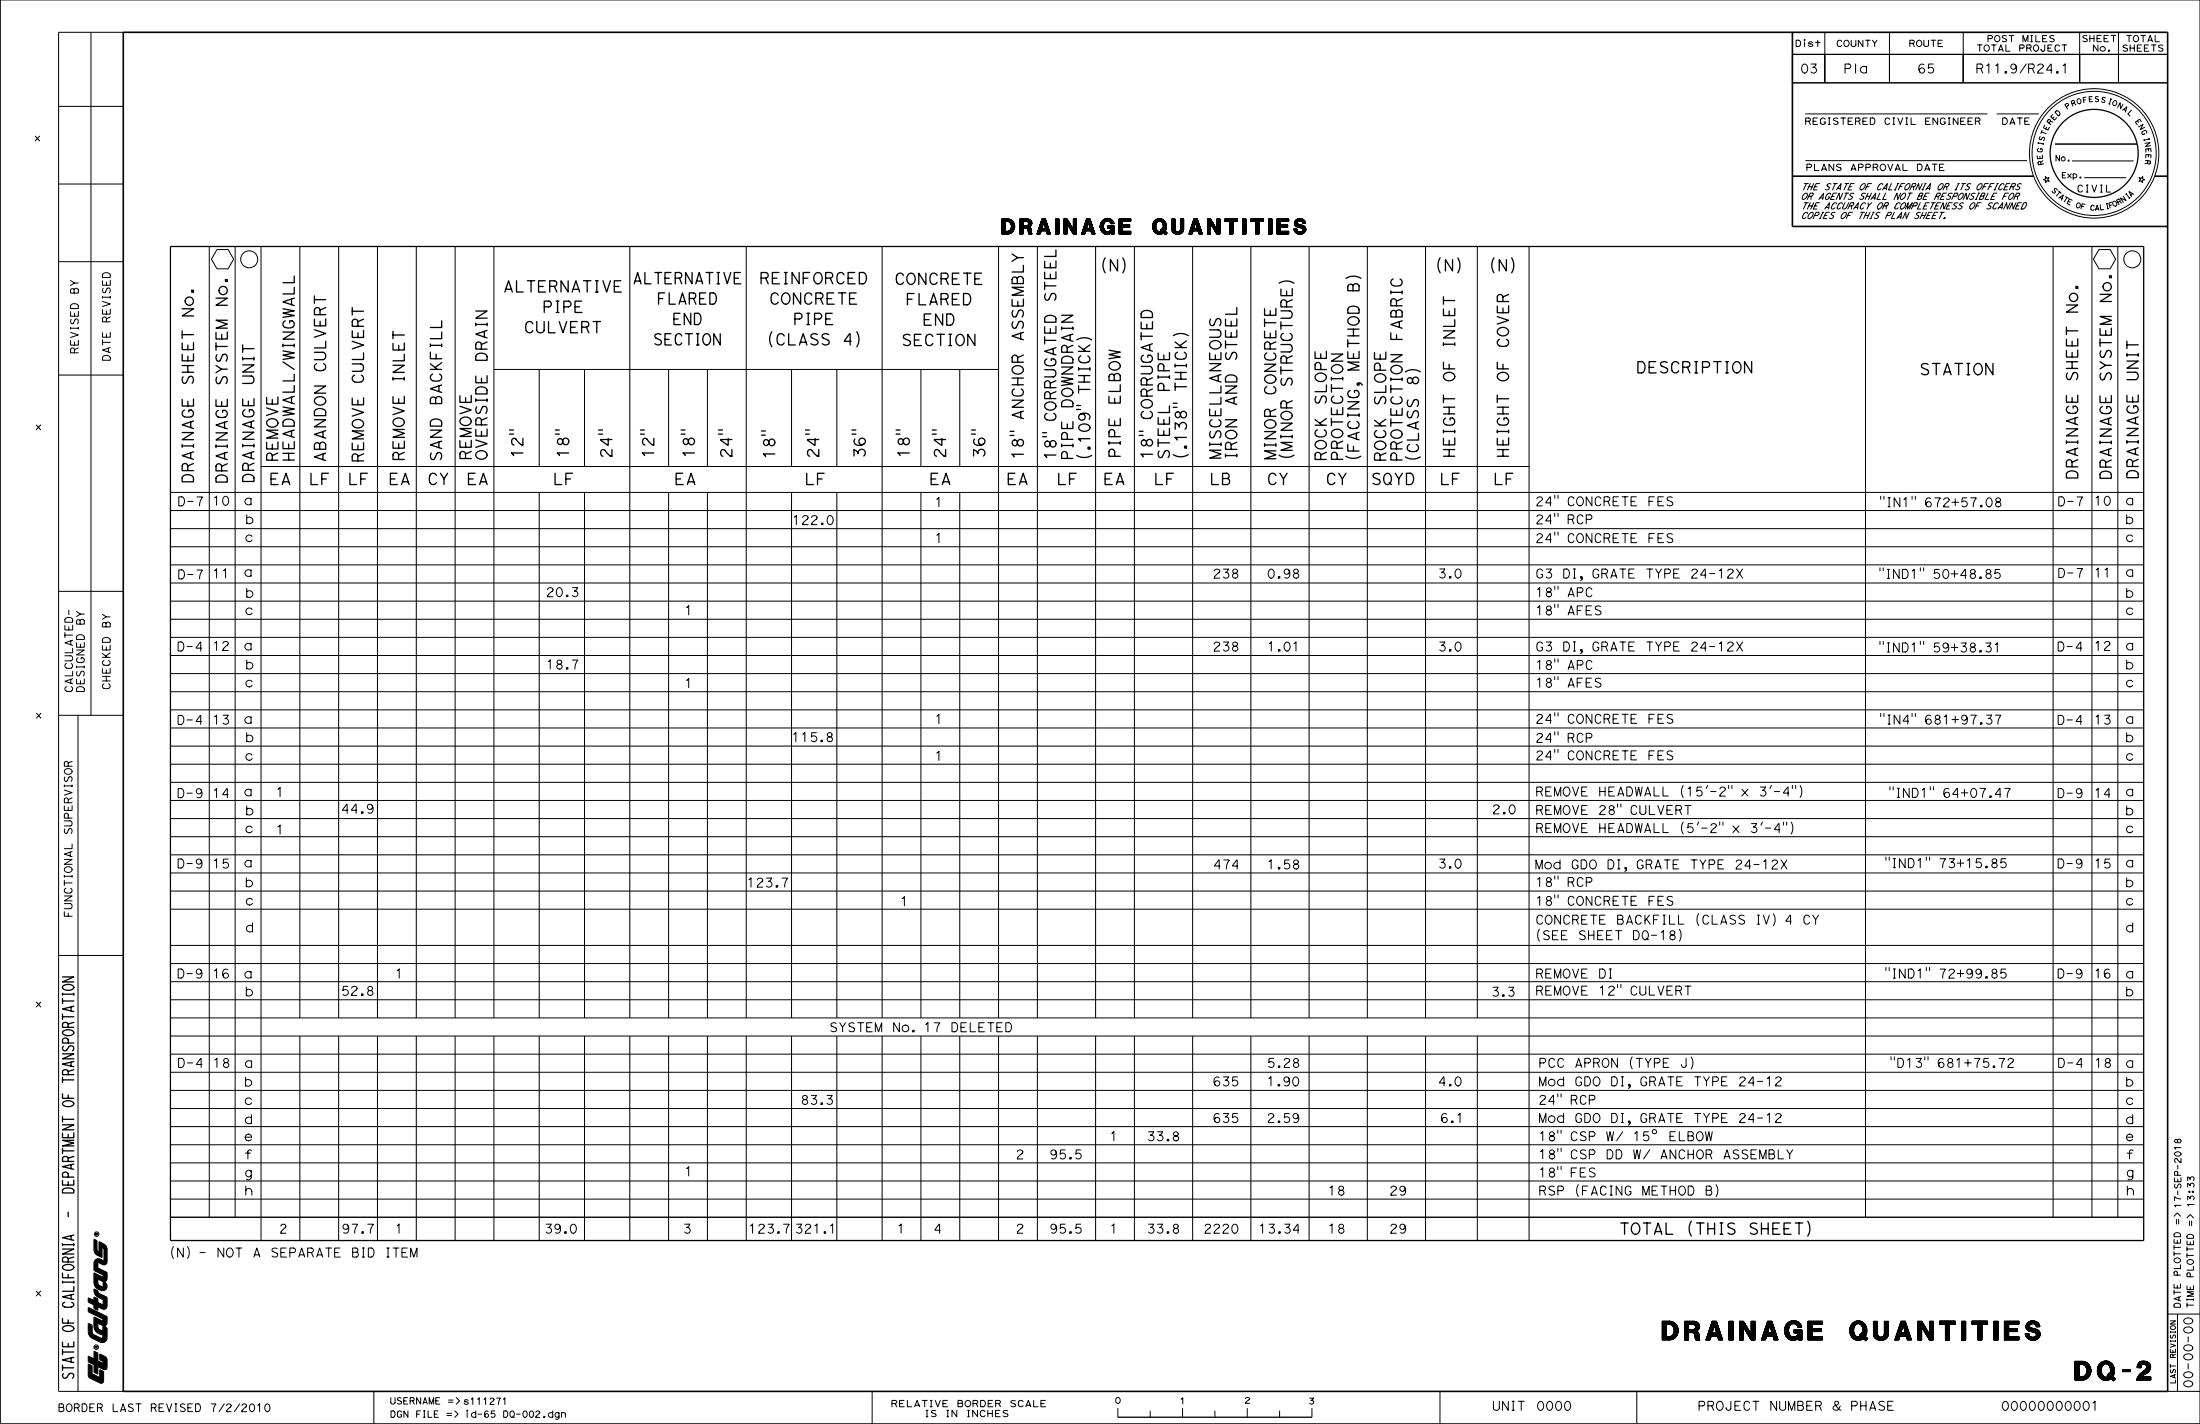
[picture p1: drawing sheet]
<svg xmlns="http://www.w3.org/2000/svg" width="432mm" height="279mm" viewBox="0 0 432 279" stroke-linecap="round" stroke-linejoin="round" font-family="sans-serif">
<g fill="none" stroke="#000" stroke-width=".2">
<path d="M.1 0h431.7v279.3h-431.7zM17.9 6.3v134M24.2 6.3h-12.7v266.7h12.7M354.2 8.2v.9M358.2 6.3v10M370.9 6.3v10M385.3 6.3v10M408.2 6.3v10M415.8 6.3v10M425.4 10.7h-73.6v5.6h73.7M11.5 20.9h12.7M11.5 36.1h12.7"/>
<path d="M354.3 22.4h35.8M354.3 31.5h43.5M391.9 22.4h8.2M401.5 34.6l.2 .4 .5-.2-.3 .4 .3 .4-.4-.1-.3 .3v-.4l-.5-.2 .5-.1zM403.3 28.3h16.1M406.7 31.6h12.1M409.1 34.9h8.2M419.8 34.8l.5 .2 .3-.4-.1 .5 .5 .2-.5 .1v.4l-.2-.3-.5 .1 .3-.4zM11.5 51.3h12.7M41.1 48.4v190.4M42.6 49h2.2l1.1 1.9-1.1 1.8h-2.2l-1.1-1.8zM46.2 48.4v190.4"/>
<path d="M51.2 48.4v195M58.9 48.4v151.3M66.5 48.4v151.3M74.1 48.4v151.3M81.7 48.4v151.3M89.3 48.4v151.3M96.9 48.4v151.3M123.6 48.4v151.3M146.5 48.4v151.3M173.1 48.4v151.3M196 48.4v151.3M203.6 48.4v151.3"/>
<path d="M215 48.4v151.3M222.7 48.4v151.3M234.1 48.4v151.3M245.5 48.4v151.3M256.9 48.4v151.3M268.4 48.4v151.3M279.8 48.4v151.3M290 48.4v151.3M300.1 48.4v195M366.1 48.4v190.4M403 48.4v190.4M410.6 48.4v190.4"/>
<path d="M412 49h2.2l1 1.9-1 1.8h-2.2l-1.1-1.8zM415.7 48.4v190.4M11.5 73.6h12.7M96.9 72.5h99.1M105.8 72.5v19M114.7 72.5v19M131.2 72.5v19M138.8 72.5v19M155.4 72.5v19M164.2 72.5v19M180.8 72.5v19M188.4 72.5v19"/>
<path d="M33.5 96.6h387.2M51.2 91.5h248.9M105.8 96.6v103.1M114.7 96.6v103.1M131.2 96.6v103.1M138.8 96.6v103.1M155.4 96.6v103.1M164.2 96.6v103.1M180.8 96.6v103.1M188.4 96.6v103.1M305.2 97.2v.6M305.8 97.2v.6"/>
<path d="M369.1 97.4v.6M369.8 97.4v.6M375.3 97.4v.6M375.9 97.4v.6M11.5 116h12.7M33.5 103.7h387.2M33.5 107.3h387.2M33.5 110.8h387.2M33.5 114.4h387.2M33.5 117.9h387.2M33.5 100.2h387.2M305.2 100.7v.6"/>
<path d="M305.2 104.4v.6M305.2 115v.6M305.2 118.6v.6M305.8 100.7v.6M305.8 104.4v.6M305.8 115v.6M305.8 118.6v.6M369 111.4v.6M369.6 111.4v.6M376.9 111.4v.6M377.6 111.4v.6M33.5 121.5h387.2"/>
<path d="M33.5 125.1h387.2M33.5 128.6h387.2M33.5 132.2h387.2M33.5 135.7h387.2M33.5 139.3h387.2M305.2 129.3v.6M305.2 132.8v.6M305.2 139.8v.7M305.8 129.3v.6M305.8 132.8v.6M305.8 139.8v.7M369 125.8v.7"/>
<path d="M369.1 140v.6M369.6 125.8v.7M369.8 140v.6M375.3 140v.6M375.9 140v.6M376.9 125.8v.7M377.6 125.8v.7M11.5 140.3h12.7M15.3 140.3v132.7M33.5 142.8h387.2M33.5 146.4h387.2M33.5 149.9h387.2"/>
<path d="M33.5 153.5h387.2M33.5 157.1h387.2M305.2 143.6v.6M305.2 147v.6M305.8 143.6v.6M305.8 147v.6M317.5 157.7v.6M318.1 157.7v.6M330.4 154.1a2.22 2.22 0 0 0 0 2.4M335.2 154.1l-.3 .6M339.3 154.1v.6M339.9 154.1v.6"/>
<path d="M347.7 154.1l-.3 .6M351.8 154.1v.6M352.4 154.1v.6M353.3 154.1a2.22 2.22 0 0 1 0 2.4M370.9 154.4v.6M371.6 154.4v.6M378.9 154.4v.6M379.5 154.4v.6M33.5 160.6h387.2M33.5 164.2h387.2M33.5 167.7h387.2M33.5 171.3h387.2"/>
<path d="M33.5 174.8h387.2M33.5 178.4h387.2M305.2 171.9v.6M305.2 175.6v.6M305.8 171.9v.6M305.8 175.6v.6M330.4 161.3a2.22 2.22 0 0 0 0 2.3M333.4 179.3a2.22 2.22 0 0 0 0 2.3M333.4 161.3l-.3 .6M337.5 161.3v.6M338.2 161.3v.6M345.9 161.3l-.3 .6"/>
<path d="M348.1 179.3a2.22 2.22 0 0 1 0 2.3M350 161.3v.6M350.7 161.3v.6M351.6 161.3a2.22 2.22 0 0 1 0 2.3M370.2 168.2v.6M370.8 168.2v.6M378.1 168.2v.6M378.7 168.2v.6M11.5 187.5h12.7M33.5 185.5h387.2M33.5 189.1h387.2M33.5 192.6h387.2"/>
<path d="M33.5 196.2h387.2M33.5 199.7h387.2M302.1 182.3a2.22 2.22 0 0 0 0 2.4M317.5 193.2v.6M318.1 193.2v.6M329.6 182.3a2.22 2.22 0 0 1 0 2.4M370.2 189.8v.6M370.8 189.8v.6M378.1 189.8v.6M378.7 189.8v.6M33.5 206.8h387.2M33.5 210.4h387.2"/>
<path d="M33.5 213.9h387.2M33.5 217.5h387.2M33.5 203.3h387.2M58.9 203.3v40.1M66.5 203.3v40.1M74.1 203.3v40.1M81.7 203.3v40.1M89.3 203.3v40.1M96.9 203.3v40.1M105.8 203.3v40.1M114.7 203.3v40.1M123.6 203.3v40.1"/>
<path d="M131.2 203.3v40.1M138.8 203.3v40.1M146.5 203.3v40.1M155.4 203.3v40.1M164.2 203.3v40.1M173.1 203.3v40.1M180.8 203.3v40.1M188.4 203.3v40.1M196 203.3v40.1M203.6 203.3v40.1M215 203.3v40.1M222.7 203.3v40.1"/>
<path d="M234.1 203.3v40.1M245.5 203.3v40.1M256.9 203.3v40.1M268.4 203.3v40.1M279.8 203.3v40.1M290 203.3v40.1M305.8 214.6v.6M306.4 214.6v.6M320.4 207.4a2.22 2.22 0 0 0 0 2.3M331.9 207.4a2.22 2.22 0 0 1 0 2.3M371.2 207.3v.7M371.8 207.3v.7"/>
<path d="M377.8 207.3v.7M378.4 207.3v.7M33.5 221.1h387.2M33.5 224.6h387.2M33.5 228.2h387.2M33.5 231.7h387.2M33.5 238.8h387.2M33.5 235.3h387.2M305.8 221.7v.7M305.8 225.3v.6M305.8 228.9v.6M306.4 221.7v.7"/>
<path d="M306.4 225.3v.6M306.4 228.9v.6M309.8 232.4a2.22 2.22 0 0 0 0 2.4M336.8 232.4a2.22 2.22 0 0 1 0 2.4M426.7 238.6l.6-.6 .7 .6M429.2 238.9l.7-.6 .6 .6M18.4 249.7l.8 1.3M18.4 249.3l1.8 .9M18.4 249.7l1.5 .8 .3-.1v-.2M18.4 249.7v1.9a1.69 1.69 0 0 0 2.2 1.5l.4-.4v-.4M18.4 255.2l-1.1-.6v.9l1.1 .5M18.4 255.2v-.7l.8 .3v.8"/>
<path d="M18.4 256v.7l.8 .4v-.7M18.4 255.2l.8 1.2M19.2 253.3l-.8-.4a1.6 1.6 0 0 0 .9 1.6l.9 .5M19.2 251l.1 .9 .8 .6 .1-.1v-.9M19.2 253.3l.4 .5 1.4 .7M19.2 255.6l.8 .3 .2-.1M19.2 255.6l-.8 .4M19.2 248.8l-.8 .5M19.2 251l1.4 .6 .4 .7M19.2 248.8l1.8 .9M19.4 245.6l-.2-.2-.2-.3v-1.7l-.6-.3v2.1a1.2 1.2 0 0 0 .7 1.1l.9 .4M19.4 243.6v2"/>
<path d="M19.4 245.6l.6 1.1M19.4 243.6l.6 1.2M19.4 243.6a1.78 1.78 0 0 1 1.6 1.5v2.7l-.3 .3-.3 .1-1.1-.5-.1 1.1M20 244.8l.3 .1 .1 .4v1.9l-.2 .1a1.13 1.13 0 0 0-1.6 0l-.2 .6v1.4M20 244.8v1.9M20.2 258.8v.2l-.3 .1-1.5-.7v1.8a1.78 1.78 0 0 0 1.8 1.7v.5l-.4 .2-1.4-.7-.3-.5M20.2 255v.8M20.4 252v.1M20.4 250.1v.2M20.7 252.3v.1M20.9 252.3v.1M21 258.3l-3.7-1.8v.9l2.9 1.4"/>
<path d="M21 258.3l-.8 .5M21 249.7l-.8 .5M21 254.5l-.8 .5M21 258.3v1.4l-.5 .4h-.3M21 254.5v1.8l-.1 .4-.6 .2-1.1-.5M21 249.7v1.4l-.5 .4-.3-.1M34 244.6a2.22 2.22 0 0 0 0 2.3M36.8 244.6a2.22 2.22 0 0 1 0 2.3M425.4 257.8h6.4M427.4 257.8v15.2M17.3 266.1l1.1 .5v-1.5l.8 .4v1.5l1 .5v-.4l-.6-.3v-1.1l1 .5 .4 .4v.2l-.1 1.8-.4 .2-1.3-.7v1.5l-.8-.4v-1.4l-1.1-.6zM18.1 269.5v-1.5l-.8-.4v2.2l.2 .5 2.3 1.1 .3-.1 .2-.4"/>
<path d="M19.6 270.2v-1.5l.7 .4v1.8M20.2 260.1v.8l-.3 .2a.83 .83 0 0 1-.7-.8M20.6 260.3l-1.4-.7v.7M20.6 260.3l.4 .4v1.8a.94 .94 0 0 1-1.3 .8l-1.5-.7a1.5 1.5 0 0 1-.9-1.3v-1.7l.8 .4v1.4M20.6 260.3l.4 .6M20.7 268.3l-.2 .2M73.4 273.1v6.2M91.7 277.2v.9M171.2 273v6.3M219.4 276.3v1.8M225.8 276.8v1.3M232.1 276.3v1.8"/>
<path d="M238.4 276.8v1.3M244.8 276.3v1.8M251.1 276.8v1.3M257.5 276.3v1.8M282.6 273v6.3M321.3 273v6.3M425.4 273h6.4"/>
<circle cx="354.2" cy="7.8" r=".09"/>
<circle cx="411" cy="30.1" r="12.7"/>
<circle cx="411" cy="30.1" r="12.2"/>
<circle cx="48.9" cy="50.9" r="1.67"/>
<circle cx="418.5" cy="50.9" r="1.67"/>
<circle cx="324.7" cy="222" r=".42"/>
<circle cx="19" cy="242.1" r=".44"/>
<circle cx="18.9" cy="264.3" r=".44"/>
<circle cx="91.7" cy="276.8" r=".09"/>
</g>
<g fill="none" stroke="#000" stroke-width=".25">
<path d="M33.5 48.4h387.2v195h-387.2zM216.9 50.6a2.77 2.77 0 0 0 0 2.9M219.3 50.9v2.3l-1.4-2.3v2.3M220.4 50.6a2.77 2.77 0 0 1 0 2.9M251.1 55.6a2.77 2.77 0 0 1 2.9 0M264.2 54.6a2.77 2.77 0 0 1 2.9 0M282.7 50.6a2.77 2.77 0 0 0 0 2.9M285.1 50.9v2.3l-1.4-2.3v2.3M286.1 50.6a2.77 2.77 0 0 1 0 2.9M293.2 50.6a2.77 2.77 0 0 0 0 2.9M295.7 50.9v2.3l-1.4-2.3v2.3M296.7 50.6a2.77 2.77 0 0 1 0 2.9"/>
<path d="M151.5 65.1a2.77 2.77 0 0 0 0 2.9M168.2 65.1a2.77 2.77 0 0 1 0 2.9M211.3 79.6h.8M211.3 66.7a2.85 2.85 0 0 1 3 0M230.3 79.1h.7M230.3 79.9h.7M230.3 65.9a2.77 2.77 0 0 1 2.9 0M275.8 73a2.77 2.77 0 0 1 3 0M100 84.4h.8M100 85.2h.8M109 84.4h.8M109 85.2h.8"/>
<path d="M117.5 84.4h.8M117.5 85.2h.8M125.7 84.4h.8M125.7 85.2h.8M133.7 84.4h.8M133.7 85.2h.8M141 84.4h.8M141 85.2h.8M149.5 84.6h.7M149.5 85.4h.7M158.1 84.4h.8M158.1 85.2h.8"/>
<path d="M167.2 84.4h.8M167.2 85.2h.8M175.9 84.4h.7M175.9 85.2h.7M183 84.4h.7M183 85.2h.7M190.7 84.4h.8M190.7 85.2h.8M198.3 84.6h.7M198.3 85.4h.7M204.6 84.9h.8M204.6 85.7h.8"/>
<path d="M208.4 87.4h2.2M208.4 87.1v.6M209.5 89.9v-.8a.56 .56 0 0 0-.6-.5 .56 .56 0 0 0-.5 .5v.8h2.2M209.5 86.2v-.9a.56 .56 0 0 0-.6-.5 .56 .56 0 0 0-.5 .5v.9h2.2M209.5 83.2v.9M210.6 87.1v.6M210.6 82.7v1.4h-2.2v-1.3M211.3 80.3h.8M211.3 89.4a2.85 2.85 0 0 0 3 0M223.6 84.6h.8M223.6 85.4h.8M230.3 89.2a2.77 2.77 0 0 0 2.9 0"/>
<path d="M251 89.3a2.77 2.77 0 0 0 3 0M253.6 86.8h-2.2l2.2 .8-2.2 .8h2.2M264.2 89.5a2.77 2.77 0 0 0 2.9 0M275.8 89.6a2.77 2.77 0 0 0 3 0M12.3 194.9v.4M12.3 195.9v1M12.3 199v1M12.3 199.5h2.2M12.3 196.4h2.2M12.3 195.1h2.2M12.3 191.7h2.2l-2.2 1h2.2M12.4 193.5l.2-.2a1.4 1.4 0 0 1 1.9 .4 1.37 1.37 0 0 1-2.2 .1z"/>
<path d="M13.9 197.6v.8M14.5 194.9v.4M14.5 197.4l-2.2 .6 2.2 .5M12.3 214.6v.9h2.2M12.3 211.4v1M12.3 219.1v1M12.3 219.6h2.2M12.3 211.9h2.2M12.3 206.8h2.2l-2.2 1h2.2M12.4 216.3l.2-.2a1.4 1.4 0 0 1 1.9 .5 1.37 1.37 0 0 1-2.2 0zM12.4 202.4l.2-.2a1.4 1.4 0 0 1 1.9 .4 1.37 1.37 0 0 1-2.2 .1zM12.4 205.3a.53 .53 0 0 0 .2 .9 .53 .53 0 0 0 .7-.5 .57 .57 0 0 1 .8-.5 .57 .57 0 0 1 .1 1"/>
<path d="M13.4 210.2a.61 .61 0 0 0-.6-.3 .61 .61 0 0 0-.5 .3v.7h2.2M13.4 200.9a.61 .61 0 0 0-.6-.3 .61 .61 0 0 0-.5 .3v.7h2.2M13.4 214.9v.6M13.4 204.6v-.6a.62 .62 0 0 0-.6-.3 .62 .62 0 0 0-.5 .3v.6h2.2M13.9 208.4v.8M14.5 208.3l-2.2 .5 2.2 .5M14.5 209.9l-1.1 .3v.7M14.5 200.6l-1.1 .3v.7M12.3 225.3v1M12.3 225.8h2.2M12.3 220.7h2.2l-2.2 1h2.2M12.3 233.4a1.65 1.65 0 0 1 2.2 .2v.5h-2.2z"/>
<path d="M13.4 227.2a.61 .61 0 0 0-.6-.3 .61 .61 0 0 0-.5 .3v.7h2.2M13.4 237.8v.9M13.4 222.6v.6M13.4 231.9v.6M13.4 231v-.7a.62 .62 0 0 0-.6-.3 .62 .62 0 0 0-.5 .3v.7h2.2M13.9 228.5v.8M14.5 231.5v1h-2.2v-.9M14.5 228.4l-2.2 .5 2.2 .5M14.5 222.3v.9h-2.2v-.9M14.5 226.9l-1.1 .3v.7M14.5 223.7h-2.2l2.2 .6-2.2 .5h2.2M332 239.6a2.77 2.77 0 0 0 0 2.9"/>
<path d="M354.8 239.6a2.77 2.77 0 0 1 0 2.9M12.3 258.7v.9h2.2M12.3 249.8v.9h2.2M12.3 244v.4M12.3 251.4v.4M12.3 251.6h2.2M12.3 244.2h2.2M12.3 245.1h2.2l-2.2 1h2.2M12.4 248.4l.2-.2a1.4 1.4 0 0 1 1.9 .5 1.37 1.37 0 0 1-2.2 0zM12.7 255.5a.5 .5 0 0 0-.4 .7 .5 .5 0 0 0 .7 .3 1.13 1.13 0 0 0 1.5-.5l-.2-.3-.2-.2M13.4 247a.61 .61 0 0 0-.6-.4 .61 .61 0 0 0-.5 .4v.6h2.2M13.4 250.1v.6"/>
<path d="M13.4 259v.6M13.9 242.5v.7M13.9 254.1v.7M14.5 252.4v1h-2.2M14.5 244v.4M14.5 251.4v.4M14.5 253.9l-2.2 .6 2.2 .5M14.5 242.3l-2.2 .5 2.2 .6M14.5 246.6l-1.1 .4v.6M12.3 264.8v1M12.3 267.9v1M12.3 268.4h2.2"/>
<path d="M12.3 265.3h2.2M12.4 260.4l.2-.2a1.4 1.4 0 0 1 1.9 .5 1.37 1.37 0 0 1-2.2 0zM12.4 269.5a.53 .53 0 0 0 .2 .9 .53 .53 0 0 0 .7-.5 .57 .57 0 0 1 .8-.5 .57 .57 0 0 1 .1 1M13.4 263.6v.6M13.9 266.4v.8M14.5 266.3l-2.2 .5 2.2 .5M14.5 263.3v.9h-2.2v-.9M17.4 266.3v.8M17.4 267.8v2M18 268.1v1.6M18.6 265.3v3.9M19.1 265.6v3.8"/>
<path d="M19.7 265.9v.8M19.7 268.9v1.6M20.8 266.8l-.1 1.5M219.4 278.1h38.1"/>
<circle cx="411" cy="30.1" r="8.6"/>
</g>
<g fill="none" stroke="#000" stroke-width=".32">
<path d="M24.2 6.3h401.2v266.7h-401.2zM351.8 6.3v38.1h73.6M351.8 34.6h47.3M422.9 34.6h2.5M17.4 256.9l3.3 1.6v1l-.1 .3h-.3l-1.4-.7M17.4 257.1l3.1 1.5v.9l-.1 .2-1.5-.8M17.4 255l3.3 1.6M17.4 255.2l3.2 1.5M17.6 259.9v1.4a1.21 1.21 0 0 0 .7 1l1.5 .8 .6-.1 .3-.5v-1.6l-.2-.3-.2-.1M17.8 260v1.3a1.03 1.03 0 0 0 .6 .9l1.5 .7h.4l.2-.4v-1.6l-.2-.2M18.6 253.1l.5 .2 .4 .6 1.4 .7v1.7l-.1 .3-.3 .2-1.4-.6v.7l-.5-.2v-.7l-1.2-.6v-.6l1.2 .6v-.7l.5 .2v.7l1 .5 .3-.3v-.9a2.04 2.04 0 0 1-1.8-1.7zM18.7 243.4v1.8a.96 .96 0 0 0 .5 .9l.7 .3"/>
<path d="M18.7 258.7v1.5a1.38 1.38 0 0 0 1.6 1.3M18.7 253.2a1.2 1.2 0 0 0 .7 1.1l1.1 .5v1.7M18.7 254.8v1.9M18.7 251.6a1.42 1.42 0 0 0 1.7 1.3l.3-.5M18.8 243.5v2a1.36 1.36 0 0 0 1.1 .8M18.9 245.2l.2 .5 .8 .5M18.9 258.8v1.4a1.16 1.16 0 0 0 1.4 1.1M18.9 253.3l.4 .7 1.4 .7v1.9M18.9 254.8v2M18.9 251.6a1.16 1.16 0 0 0 1.6 1v-.3M19.4 247.6l1 .5 .4-.2 .1-2.8a1.42 1.42 0 0 0-1.3-1.3v2a.79 .79 0 0 1-.7-.7v-1.6l-.3-.2v1.9a1.41 1.41 0 0 0 1.3 1.3v-1.9a.79 .79 0 0 1 .7 .7v1.9l-.2 .2h-.2a1.1 1.1 0 0 0-1.3-.2l-.3 .4v1.6l1.8 .9M19.4 247.6h-.1l-.2 .2v1.1l1.8 .9v1.1l-.1 .3-.4 .1-1.3-.5v.9a.99 .99 0 0 0 1.2 .8l.1-.8 .3 .2 .2 .4"/>
<path d="M19.6 244.3l.9 .5 .2 .5M19.6 244.1l1 .6 .2 .6M19.6 244.1l1 .5M19.6 244l1.1 .5M19.7 244.3v1.8M19.8 244.4v1.7M20.3 247.9l-.8-.4a.41 .41 0 0 0-.6 .4v1.1l1.8 .9v1l-.1 .2h-.3l-1.4-.6v1.2M20.4 244.4l.3 .4 .2 .5M20.4 250.3a.34 .34 0 0 1-.5 .3l-1.3-.7v1.7a1.57 1.57 0 0 0 1.9 1.4l.4-.6M20.4 251.9l.3 .4M20.4 252.1l.1 .2M20.5 258.9l-.2 .4-.5 .1"/>
<path d="M20.5 255.8l-.2 .4h-.4M20.5 250.3l-.2 .4h-.5M20.5 247.6l-.1 .1-1-.4-.4 .1-.2 .3-.1 1.4 1.8 .9v.9l-.1 .1-1.7-.8v1.5M20.7 258.9a.67 .67 0 0 1-1 .6M20.7 245.1v2.5M20.7 255.8l-.3 .5-.6 .1M20.7 250.3a.67 .67 0 0 1-1 .6M20.7 247.6l-.1 .2-.3 .1M20.7 247.2l-.2 .4h-.4M20.8 245.1v2.5M17.4 266.8l3.2 1.6M17.4 269.8l.3 .5"/>
<path d="M17.4 266.4l3 1.5v-1l-.7-.3M17.4 267.8l.6 .3M17.4 267.1l1.2 .6M17.4 266.3l1.2 .5M17.4 267l3.1 1.5 .2-.2M17.6 267.9l.1 2.2 2.1 1M17.6 270l2.3 1.1M17.7 267.9v2l2.3 1.1v-1.9M17.7 270.3l2 1a.35 .35 0 0 0 .5-.4M17.8 268v1.8l2 .9v-1.7M18 269.7l1.7 .8M18 269.6l1.7 .8"/>
<path d="M18.6 265.3l.5 .3M18.6 269.2l.5 .2M18.7 265.4v3.8M18.8 265.4v3.9M19 265.5v3.8M19.1 267.1l1.3 .6M19.7 266l.9 .5 .2 .3M19.7 266.3l.9 .4v1.6l-3.2-1.6M19.7 265.9l.8 .4M19.7 266.7l.7 .3M19.7 266.4l.8 .4v1.3l-3.1-1.5M19.7 266.1l1 .5"/>
<path d="M19.7 268.9l.5 .3v1.7M20.1 269.1v1.9M20.1 270.9l-.1 .2h-.3M20.3 260.9a.31 .31 0 0 1-.4 .3 .95 .95 0 0 1-.8-.9v-.9l1.3 .6 .4-.2 .1-1.4-3.5-1.7v.6l2.9 1.4a.39 .39 0 0 1 0 .4 .39 .39 0 0 1-.5 .1l-1.2-.6v1.6a1.58 1.58 0 0 0 1.7 1.5M20.5 262.3l-.3 .5h-.5M20.5 260.4l-.2-.1v2a.41 .41 0 0 1-.6 .4l-1.6-.9-.1-.4v-1.3l-.6-.3a2.46 2.46 0 0 0 .5 2.5l1.8 .9a.81 .81 0 0 0 1.2-.7v-1.6l-.3-.5M20.5 266.3l.4 .5v1.5a.32 .32 0 0 1-.5 .3l-1.3-.7"/>
</g>
<g font-size="3.7">
<text x="326.3" y="262.9">DRAINAGE QUANTITIES</text>
<text x="407.3" y="270.8">DQ-2</text>
</g>
<text font-size="3" x="196.6" y="45.9">DRAINAGE QUANTITIES</text>
<g font-size="2.2">
<text x="44.6" y="58.1" transform="rotate(-90 44.6 58.1)">o.</text>
<text x="98.7" y="57.3">ALTERNATIVE</text>
<text x="124.1" y="55.7">ALTERNATIVE</text>
<text x="128.9" y="59.7">FLARED</text>
<text x="149" y="55.7">REINFORCED</text>
<text x="150.9" y="59.7">CONCRETE</text>
<text x="175.5" y="55.8">CONCRETE</text>
<text x="177.7" y="59.8">FLARED</text>
<text x="200.9" y="56" transform="rotate(-90 200.9 56)">BLY</text>
<text x="207.3" y="59.3" transform="rotate(-90 207.3 59.3)">STEEL</text>
<text x="266.8" y="57.5" transform="rotate(-90 266.8 57.5)">B)</text>
<text x="407.8" y="59.4" transform="rotate(-90 407.8 59.4)">o.</text>
<text x="414.4" y="59.6" transform="rotate(-90 414.4 59.6)">N</text>
<text x="414.4" y="57.4" transform="rotate(-90 414.4 57.4)">o.</text>
<text x="38" y="62.4" transform="rotate(-90 38 62.4)">N</text>
<text x="38" y="60.2" transform="rotate(-90 38 60.2)">o.</text>
<text x="44.6" y="60.3" transform="rotate(-90 44.6 60.3)">N</text>
<text x="102.8" y="65.3">CULVERT</text>
<text x="106.4" y="61.3">PIPE</text>
<text x="131.9" y="63.7">END</text>
<text x="155.6" y="63.7">PIPE</text>
<text x="181" y="63.8">END</text>
<text x="285.5" y="64.5" transform="rotate(-90 285.5 64.5)">LET</text>
<text x="407.8" y="61.6" transform="rotate(-90 407.8 61.6)">N</text>
<text x="49.8" y="71.2" transform="rotate(-90 49.8 71.2)">IT</text>
<text x="79.4" y="71.3" transform="rotate(-90 79.4 71.3)">LET</text>
<text x="95.6" y="71.1" transform="rotate(-90 95.6 71.1)">DRAIN</text>
<text x="128.1" y="67.7">SECTION</text>
<text x="150.5" y="67.7">(CLASS 4)</text>
<text x="176.9" y="67.8">SECTION</text>
<text x="200.9" y="67.1" transform="rotate(-90 200.9 67.1)">ASSEM</text>
<text x="239.6" y="70.9" transform="rotate(-90 239.6 70.9)">EOUS</text>
<text x="242.8" y="70.9" transform="rotate(-90 242.8 70.9)">STEEL</text>
<text x="250.4" y="71.1" transform="rotate(-90 250.4 71.1)">CRETE</text>
<text x="266.8" y="70.7" transform="rotate(-90 266.8 70.7)">ETHOD</text>
<text x="275.2" y="67" transform="rotate(-90 275.2 67)">FABRIC</text>
<text x="285.5" y="68.4" transform="rotate(-90 285.5 68.4)">IN</text>
<text x="296.1" y="68.4" transform="rotate(-90 296.1 68.4)">COVER</text>
<text x="419.7" y="70.4" transform="rotate(-90 419.7 70.4)">IT</text>
<text x="38" y="75.7" transform="rotate(-90 38 75.7)">SHEET</text>
<text x="44.6" y="75.7" transform="rotate(-90 44.6 75.7)">SYSTEM</text>
<text x="49.8" y="75.6" transform="rotate(-90 49.8 75.6)">UN</text>
<text x="63.9" y="73.1" transform="rotate(-90 63.9 73.1)">CULVERT</text>
<text x="71.4" y="75.4" transform="rotate(-90 71.4 75.4)">CULVERT</text>
<text x="79.4" y="75.1" transform="rotate(-90 79.4 75.1)">IN</text>
<text x="229.5" y="77" transform="rotate(-90 229.5 77)">PIPE</text>
<text x="250.4" y="77.7" transform="rotate(-90 250.4 77.7)">CON</text>
<text x="253.6" y="76" transform="rotate(-90 253.6 76)">STRUCTURE)</text>
<text x="278.4" y="75.8" transform="rotate(-90 278.4 75.8)">8)</text>
<text x="285.5" y="75" transform="rotate(-90 285.5 75)">OF</text>
<text x="296.1" y="75" transform="rotate(-90 296.1 75)">OF</text>
<text x="321.1" y="73.2">DESCRIPTION</text>
<text x="376.7" y="73.5">STATION</text>
<text x="407.8" y="74.9" transform="rotate(-90 407.8 74.9)">SHEET</text>
<text x="414.4" y="75" transform="rotate(-90 414.4 75)">SYSTEM</text>
<text x="419.7" y="74.9" transform="rotate(-90 419.7 74.9)">UN</text>
<text x="79.4" y="83.9" transform="rotate(-90 79.4 83.9)">OVE</text>
<text x="86.7" y="79.6" transform="rotate(-90 86.7 79.6)">BACKFILL</text>
<text x="92.5" y="83.8" transform="rotate(-90 92.5 83.8)">OVE</text>
<text x="200.9" y="78.1" transform="rotate(-90 200.9 78.1)">CHOR</text>
<text x="210.6" y="80.2" transform="rotate(-90 210.6 80.2)">DOWNDRAIN</text>
<text x="219.9" y="79.5" transform="rotate(-90 219.9 79.5)">ELBOW</text>
<text x="242.8" y="79.8" transform="rotate(-90 242.8 79.8)">AND</text>
<text x="260.3" y="79.5" transform="rotate(-90 260.3 79.5)">SLOPE</text>
<text x="272" y="79.7" transform="rotate(-90 272 79.7)">SLOPE</text>
<text x="54.5" y="84.1" transform="rotate(-90 54.5 84.1)">OVE</text>
<text x="71.4" y="84.2" transform="rotate(-90 71.4 84.2)">OVE</text>
<text x="102.6" y="90" transform="rotate(-90 102.6 90)">12&quot;</text>
<text x="111.6" y="90" transform="rotate(-90 111.6 90)">18&quot;</text>
<text x="120.1" y="90" transform="rotate(-90 120.1 90)">24&quot;</text>
<text x="128.3" y="90" transform="rotate(-90 128.3 90)">12&quot;</text>
<text x="136.3" y="90" transform="rotate(-90 136.3 90)">18&quot;</text>
<text x="143.6" y="90" transform="rotate(-90 143.6 90)">24&quot;</text>
<text x="160.7" y="90" transform="rotate(-90 160.7 90)">24&quot;</text>
<text x="169.8" y="90" transform="rotate(-90 169.8 90)">36&quot;</text>
<text x="178.5" y="90" transform="rotate(-90 178.5 90)">18&quot;</text>
<text x="185.6" y="90" transform="rotate(-90 185.6 90)">24&quot;</text>
<text x="193.3" y="90" transform="rotate(-90 193.3 90)">36&quot;</text>
<text x="219.9" y="89.9" transform="rotate(-90 219.9 89.9)">PIPE</text>
<text x="239.6" y="88" transform="rotate(-90 239.6 88)">ISCELLAN</text>
<text x="250.4" y="88.1" transform="rotate(-90 250.4 88.1)">INOR</text>
<text x="253.6" y="86.5" transform="rotate(-90 253.6 86.5)">INOR</text>
<text x="285.5" y="89.9" transform="rotate(-90 285.5 89.9)">HEIGHT</text>
<text x="296.1" y="89.9" transform="rotate(-90 296.1 89.9)">HEIGHT</text>
<text x="38" y="94.9" transform="rotate(-90 38 94.9)">DRAINAGE</text>
<text x="44.6" y="95" transform="rotate(-90 44.6 95)">DRAINAGE</text>
<text x="49.8" y="94.9" transform="rotate(-90 49.8 94.9)">DRAINAGE</text>
<text x="52.8" y="95.1">EA</text>
<text x="54.5" y="90.7" transform="rotate(-90 54.5 90.7)">REM</text>
<text x="57.8" y="90.7" transform="rotate(-90 57.8 90.7)">HEADWALL/WINGWALL</text>
<text x="60.6" y="95.1">LF</text>
<text x="63.9" y="90.8" transform="rotate(-90 63.9 90.8)">ABANDON</text>
<text x="68.2" y="95.1">LF</text>
<text x="71.4" y="90.8" transform="rotate(-90 71.4 90.8)">REM</text>
<text x="76.2" y="95.1">EA</text>
<text x="79.4" y="90.5" transform="rotate(-90 79.4 90.5)">REM</text>
<text x="83.9" y="95.1">CY</text>
<text x="86.7" y="90.6" transform="rotate(-90 86.7 90.6)">SAND</text>
<text x="91.6" y="95.1">EA</text>
<text x="92.5" y="90.4" transform="rotate(-90 92.5 90.4)">REM</text>
<text x="95.6" y="90.4" transform="rotate(-90 95.6 90.4)">OVERSIDE</text>
<text x="108.5" y="95.1">LF</text>
<text x="132.3" y="95.1">EA</text>
<text x="152.1" y="90.2" transform="rotate(-90 152.1 90.2)">18&quot;</text>
<text x="157.9" y="95.1">LF</text>
<text x="182.4" y="95.1">EA</text>
<text x="197.5" y="95.1">EA</text>
<text x="200.9" y="90.2" transform="rotate(-90 200.9 90.2)">18&quot; AN</text>
<text x="207.3" y="90.3" transform="rotate(-90 207.3 90.3)">18&quot; CORRUGATED</text>
<text x="207.3" y="95.1">LF</text>
<text x="213.9" y="90.3" transform="rotate(-90 213.9 90.3)">(.109&quot; THICK)</text>
<text x="216.5" y="95.1">EA</text>
<text x="226.2" y="90.2" transform="rotate(-90 226.2 90.2)">18&quot; CORRUGATED</text>
<text x="226.4" y="95.1">LF</text>
<text x="229.5" y="90.2" transform="rotate(-90 229.5 90.2)">STEEL</text>
<text x="232.9" y="90.2" transform="rotate(-90 232.9 90.2)">(.138&quot; THICK)</text>
<text x="237.3" y="95.1">LB</text>
<text x="239.6" y="90.2" transform="rotate(-90 239.6 90.2)">M</text>
<text x="242.8" y="90.2" transform="rotate(-90 242.8 90.2)">IRON</text>
<text x="248.6" y="95.1">CY</text>
<text x="250.4" y="90.3" transform="rotate(-90 250.4 90.3)">M</text>
<text x="260.2" y="95.1">CY</text>
<text x="260.3" y="90.5" transform="rotate(-90 260.3 90.5)">ROCK</text>
<text x="263.5" y="90.5" transform="rotate(-90 263.5 90.5)">PROTECTION</text>
<text x="266.8" y="90.5" transform="rotate(-90 266.8 90.5)">(FACING, M</text>
<text x="269" y="95.1">SQYD</text>
<text x="272" y="90.7" transform="rotate(-90 272 90.7)">ROCK</text>
<text x="275.2" y="90.7" transform="rotate(-90 275.2 90.7)">PROTECTION</text>
<text x="278.4" y="90.7" transform="rotate(-90 278.4 90.7)">(CLASS</text>
<text x="282.5" y="95.1">LF</text>
<text x="293" y="95.1">LF</text>
<text x="407.8" y="94.2" transform="rotate(-90 407.8 94.2)">DRAINAGE</text>
<text x="414.4" y="94.2" transform="rotate(-90 414.4 94.2)">DRAINAGE</text>
<text x="419.7" y="94.1" transform="rotate(-90 419.7 94.1)">DRAINAGE</text>
<text x="317.7" y="242.2">TOTAL (THIS SHEET)</text>
</g>
<g font-size="1.8">
<text x="353.3" y="14.3">03</text>
<text x="361.8" y="14.3">Pla</text>
<text x="376.3" y="14.3">65</text>
<text x="387.7" y="14.3">R11.9/R24.1</text>
<text x="34.8" y="99.3">D-7</text>
<text x="41.6" y="99.1">10</text>
<text x="47.8" y="99.1">a</text>
<text x="183.4" y="99.4">1</text>
<text x="301.3" y="99.2">24&quot; CONCRETE FES</text>
<text x="368.8" y="99.4">&quot;IN1&quot; 672+57.08</text>
<text x="403.8" y="99.3">D-7</text>
<text x="410.9" y="99.1">10</text>
<text x="417.1" y="99.1">a</text>
<text x="48" y="106.3">c</text>
<text x="48.1" y="102.8">b</text>
<text x="155.4" y="102.9">122.0</text>
<text x="183.4" y="106.5">1</text>
<text x="301.3" y="106.5">24&quot; CONCRETE FES</text>
<text x="301.3" y="102.8">24&quot; RCP</text>
<text x="417.1" y="102.8">b</text>
<text x="417.1" y="106.3">c</text>
<text x="34.8" y="113.6">D-7</text>
<text x="41.6" y="113.4">11</text>
<text x="47.8" y="113.1">a</text>
<text x="238" y="113.4">238</text>
<text x="248.6" y="113.4">0.98</text>
<text x="282.2" y="113.4">3.0</text>
<text x="301.3" y="113.4">G3 DI, GRATE TYPE 24-12X</text>
<text x="368.7" y="113.5">&quot;IND1&quot; 50+48.85</text>
<text x="403.8" y="113.3">D-7</text>
<text x="410.9" y="113.3">11</text>
<text x="417.1" y="113.1">a</text>
<text x="48.1" y="117.2">b</text>
<text x="107.1" y="117.1">20.3</text>
<text x="301.3" y="117.1">18&quot; APC</text>
<text x="417.1" y="117.2">b</text>
<text x="48" y="120.6">c</text>
<text x="134.3" y="120.6">1</text>
<text x="301.3" y="120.7">18&quot; AFES</text>
<text x="417.1" y="120.6">c</text>
<text x="34.6" y="127.7">D-4</text>
<text x="41.6" y="127.6">12</text>
<text x="47.8" y="127.5">a</text>
<text x="48.1" y="131.3">b</text>
<text x="107.1" y="131.3">18.7</text>
<text x="238" y="127.7">238</text>
<text x="248.6" y="127.7">1.01</text>
<text x="282.2" y="127.7">3.0</text>
<text x="301.3" y="127.7">G3 DI, GRATE TYPE 24-12X</text>
<text x="301.3" y="131.4">18&quot; APC</text>
<text x="368.7" y="127.9">&quot;IND1&quot; 59+38.31</text>
<text x="403.6" y="127.7">D-4</text>
<text x="410.9" y="127.6">12</text>
<text x="417.1" y="131.3">b</text>
<text x="417.1" y="127.5">a</text>
<text x="48" y="134.8">c</text>
<text x="134.3" y="134.9">1</text>
<text x="301.3" y="134.8">18&quot; AFES</text>
<text x="417.1" y="134.8">c</text>
<text x="34.6" y="142.1">D-4</text>
<text x="41.6" y="142.1">13</text>
<text x="47.8" y="141.9">a</text>
<text x="183.4" y="142">1</text>
<text x="301.3" y="141.9">24&quot; CONCRETE FES</text>
<text x="368.8" y="142.1">&quot;IN4&quot; 681+97.37</text>
<text x="403.6" y="142.1">D-4</text>
<text x="410.9" y="142.1">13</text>
<text x="417.1" y="141.9">a</text>
<text x="48" y="149.2">c</text>
<text x="48.1" y="145.6">b</text>
<text x="155.3" y="145.5">115.8</text>
<text x="183.4" y="149.2">1</text>
<text x="301.3" y="149.1">24&quot; CONCRETE FES</text>
<text x="301.3" y="145.7">24&quot; RCP</text>
<text x="417.1" y="145.6">b</text>
<text x="417.1" y="149.2">c</text>
<text x="34.6" y="156.5">D-9</text>
<text x="41.6" y="156.5">14</text>
<text x="47.8" y="156.2">a</text>
<text x="48.1" y="159.9">b</text>
<text x="54.1" y="156.3">1</text>
<text x="66.9" y="159.6">44.9</text>
<text x="292.8" y="159.7">2.0</text>
<text x="301.3" y="156.2">REMOVE HEADWALL (15’-2&quot; x 3’-4&quot;)</text>
<text x="301.3" y="159.8">REMOVE 28&quot; CULVERT</text>
<text x="370.6" y="156.5">&quot;IND1&quot; 64+07.47</text>
<text x="403.6" y="156.5">D-9</text>
<text x="410.9" y="156.5">14</text>
<text x="417.1" y="159.9">b</text>
<text x="417.1" y="156.2">a</text>
<text x="48" y="163.4">c</text>
<text x="54.1" y="163.7">1</text>
<text x="301.3" y="163.4">REMOVE HEADWALL (5’-2&quot; x 3’-4&quot;)</text>
<text x="417.1" y="163.4">c</text>
<text x="34.6" y="170.3">D-9</text>
<text x="41.6" y="170.3">15</text>
<text x="47.8" y="170.1">a</text>
<text x="238.1" y="170.5">474</text>
<text x="248.6" y="170.5">1.58</text>
<text x="282.2" y="170.3">3.0</text>
<text x="301.2" y="170.5">Mod GDO DI, GRATE TYPE 24-12X</text>
<text x="301.3" y="174">18&quot; RCP</text>
<text x="369.8" y="170.3">&quot;IND1&quot; 73+15.85</text>
<text x="403.6" y="170.3">D-9</text>
<text x="410.9" y="170.3">15</text>
<text x="417.1" y="170.1">a</text>
<text x="48" y="174">b</text>
<text x="48.1" y="177.6">c</text>
<text x="146.5" y="174">123.7</text>
<text x="176.6" y="177.7">1</text>
<text x="301.3" y="177.6">18&quot; CONCRETE FES</text>
<text x="417.1" y="174">b</text>
<text x="417.1" y="177.6">c</text>
<text x="48.1" y="182.9">d</text>
<text x="301.3" y="184.4">(SEE SHEET DQ-18)</text>
<text x="301.3" y="181.3">CONCRETE BACKFILL (CLASS IV) 4 CY</text>
<text x="417.1" y="182.9">d</text>
<text x="34.6" y="191.9">D-9</text>
<text x="41.6" y="191.9">16</text>
<text x="47.8" y="191.9">a</text>
<text x="77.5" y="191.9">1</text>
<text x="301.3" y="191.9">REMOVE DI</text>
<text x="369.8" y="191.9">&quot;IND1&quot; 72+99.85</text>
<text x="403.6" y="191.9">D-9</text>
<text x="410.9" y="191.9">16</text>
<text x="417.1" y="191.9">a</text>
<text x="48" y="195.4">b</text>
<text x="66.9" y="195.3">52.8</text>
<text x="292.6" y="195.5">3.3</text>
<text x="301.3" y="195.3">REMOVE 12&quot; CULVERT</text>
<text x="417.1" y="195.4">b</text>
<text x="162.7" y="202.4">SYSTEM No. 17 DELETED</text>
<text x="34.7" y="209.4">D-4</text>
<text x="41.7" y="209.4">18</text>
<text x="47.9" y="209.4">a</text>
<text x="248.6" y="209.4">5.28</text>
<text x="301.9" y="209.4">PCC APRON (TYPE J)</text>
<text x="370.9" y="209.4">&quot;D13&quot; 681+75.72</text>
<text x="403.7" y="209.4">D-4</text>
<text x="411" y="209.4">18</text>
<text x="417.1" y="209.4">a</text>
<text x="47.9" y="213.1">b</text>
<text x="238" y="213.1">635</text>
<text x="248.6" y="213.1">1.90</text>
<text x="282.2" y="213.1">4.0</text>
<text x="301.9" y="213.1">Mod GDO DI, GRATE TYPE 24-12</text>
<text x="417.1" y="213.1">b</text>
<text x="47.9" y="216.7">c</text>
<text x="47.9" y="220.5">d</text>
<text x="157.1" y="216.7">83.3</text>
<text x="238" y="220.2">635</text>
<text x="248.6" y="220.2">2.59</text>
<text x="282.6" y="220.2">6.1</text>
<text x="301.9" y="220.2">Mod GDO DI, GRATE TYPE 24-12</text>
<text x="301.9" y="216.7">24&quot; RCP</text>
<text x="417.1" y="220.5">d</text>
<text x="417.1" y="216.7">c</text>
<text x="47.9" y="223.8">e</text>
<text x="47.9" y="227.4">f</text>
<text x="199.3" y="227.4">2</text>
<text x="205.9" y="227.4">95.5</text>
<text x="217.7" y="223.8">1</text>
<text x="225" y="223.8">33.8</text>
<text x="301.9" y="227.4">18&quot; CSP DD W/ ANCHOR ASSEMBLY</text>
<text x="301.9" y="223.8">18&quot; CSP W/ 15^ ELBOW</text>
<text x="417.1" y="223.8">e</text>
<text x="417.2" y="227.4">f</text>
<text x="47.9" y="230.9">g</text>
<text x="134.3" y="230.7">1</text>
<text x="301.9" y="230.9">18&quot; FES</text>
<text x="417.2" y="230.9">g</text>
<text x="47.9" y="234.5">h</text>
<text x="260.6" y="234.5">18</text>
<text x="272.6" y="234.5">29</text>
<text x="301.9" y="234.5">RSP (FACING METHOD B)</text>
<text x="417.2" y="234.5">h</text>
<text x="54.8" y="242">2</text>
<text x="67" y="242">97.7</text>
<text x="77.5" y="242">1</text>
<text x="106.8" y="242">39.0</text>
<text x="134" y="242">3</text>
<text x="146.8" y="242">123.7</text>
<text x="155.9" y="242">321.1</text>
<text x="176" y="242">1</text>
<text x="183.2" y="242">4</text>
<text x="199.3" y="242">2</text>
<text x="205.9" y="242">95.5</text>
<text x="217.7" y="242">1</text>
<text x="225" y="242">33.8</text>
<text x="236.2" y="242">2220</text>
<text x="246.9" y="242">13.34</text>
<text x="260.6" y="242">18</text>
<text x="272.6" y="242">29</text>
<text x="33.2" y="246.6">(N) - NOT A SEPARATE BID ITEM</text>
<text x="430.4" y="272.4" transform="rotate(-90 430.4 272.4)">00-00-00</text>
<text x="292.8" y="276.7">UNIT</text>
<text x="301.5" y="276.7">0000</text>
<text x="333.2" y="276.7">PROJECT NUMBER &amp; PHASE</text>
<text x="392.7" y="276.7">00000000001</text>
</g>
<g font-size="1.5">
<text x="15.4" y="57.8" transform="rotate(-90 15.4 57.8)">BY</text>
<text x="21.6" y="63.4" transform="rotate(-90 21.6 63.4)">REVISED</text>
<text x="15.4" y="69.5" transform="rotate(-90 15.4 69.5)">REVISED</text>
<text x="21.6" y="71" transform="rotate(-90 21.6 71)">DATE</text>
<text x="16.5" y="122.7" transform="rotate(-90 16.5 122.7)">BY</text>
<text x="21.6" y="123.3" transform="rotate(-90 21.6 123.3)">BY</text>
<text x="14.3" y="136" transform="rotate(-90 14.3 136)">CALCULATED-</text>
<text x="16.5" y="136" transform="rotate(-90 16.5 136)">DESIGNED</text>
<text x="21.6" y="135.4" transform="rotate(-90 21.6 135.4)">CHECKED</text>
<text x="14.1" y="163.8" transform="rotate(-90 14.1 163.8)">SUPERVISOR</text>
<text x="14.1" y="180.1" transform="rotate(-90 14.1 180.1)">FUNCTIONAL</text>
<text x="11.3" y="277">BORDER LAST REVISED 7/2/2010</text>
</g>
<text font-size="1.4" x="407.6" y="37.7">CIVIL</text>
<g font-size="1.3">
<text x="6.9" y="27.6">x</text>
<text x="354.1" y="24.4">REGISTERED CIVIL ENGINEER</text>
<text x="392.8" y="24.4">DATE</text>
<text x="354.4" y="33.5">PLANS APPROVAL DATE</text>
<text x="6.9" y="84.3">x</text>
<text x="7" y="140.9">x</text>
<text x="6.9" y="197.6">x</text>
<text x="430.6" y="237" transform="rotate(-90 430.6 237)">13:33</text>
<text x="428" y="240.4" transform="rotate(-90 428 240.4)">=&gt; 17-SEP-2018</text>
<text x="430.5" y="240.7" transform="rotate(-90 430.5 240.7)">=&gt;</text>
<text x="428" y="250.4" transform="rotate(-90 428 250.4)">PLOTTED</text>
<text x="430.5" y="250.7" transform="rotate(-90 430.5 250.7)">PLOTTED</text>
<text x="6.9" y="254.3">x</text>
<text x="428" y="256.7" transform="rotate(-90 428 256.7)">DATE</text>
<text x="430.5" y="256.7" transform="rotate(-90 430.5 256.7)">TIME</text>
<text x="76.5" y="275.5">USERNAME =&gt; s111271</text>
<text x="76.5" y="278.1">DGN FILE =&gt;</text>
<text x="91.1" y="278.1">id-65 DQ-002.dgn</text>
<text x="174.8" y="276">RELATIVE BORDER SCALE</text>
<text x="181.4" y="278">IS IN INCHES</text>
</g>
<g font-size="1.2">
<text x="352.3" y="9.1">Dist</text>
<text x="360.3" y="9.1">COUNTY</text>
<text x="374.6" y="9.1">ROUTE</text>
<text x="387.9" y="10.1">TOTAL PROJECT</text>
<text x="389.9" y="8.2">POST MILES</text>
<text x="408.5" y="8.2">SHEET</text>
<text x="410.6" y="10.1">No.</text>
<text x="416.4" y="10.1">SHEETS</text>
<text x="417.2" y="8.2">TOTAL</text>
<text x="353.4" y="41">THE ACCURACY OR COMPLETENESS OF SCANNED</text>
<text x="353.4" y="39.1">OR AGENTS SHALL NOT BE RESPONSIBLE FOR</text>
<text x="353.4" y="37.3">THE STATE OF CALIFORNIA OR ITS OFFICERS</text>
<text x="353.4" y="42.9">COPIES OF THIS PLAN SHEET.</text>
<text x="218.7" y="275.4">0</text>
<text x="231.5" y="275.5">1</text>
<text x="244.2" y="275.3">2</text>
<text x="256.7" y="275.5">3</text>
</g>
<g font-size="1.1">
<text x="403.3" y="31.6">No.</text>
<text x="404.6" y="34.9">Exp.</text>
</g>
<g font-size="1">
<text x="403.1" y="23.7" transform="rotate(-47 403.1 23.7)">E</text>
<text x="403.9" y="22.9" transform="rotate(-42 403.9 22.9)">D</text>
<text x="405.6" y="21.5" transform="rotate(-31 405.6 21.5)">P</text>
<text x="406.7" y="20.9" transform="rotate(-20 406.7 20.9)">R</text>
<text x="407.7" y="20.5" transform="rotate(-15 407.7 20.5)">O</text>
<text x="408.8" y="20.2" transform="rotate(-10 408.8 20.2)">F</text>
<text x="409.9" y="20" transform="rotate(-4 409.9 20)">E</text>
<text x="411" y="19.9" transform="rotate(1 411 19.9)">S</text>
<text x="412.3" y="20" transform="rotate(12 412.3 20)">S</text>
<text x="413.5" y="20.2" transform="rotate(17 413.5 20.2)">I</text>
<text x="414.4" y="20.5" transform="rotate(22 414.4 20.5)">O</text>
<text x="415.5" y="21" transform="rotate(28 415.5 21)">N</text>
<text x="416.5" y="21.5" transform="rotate(33 416.5 21.5)">A</text>
<text x="417.5" y="22.2" transform="rotate(44 417.5 22.2)">L</text>
<text x="419" y="23.8" transform="rotate(55 419 23.8)">E</text>
<text x="401" y="28.7" transform="rotate(-79 401 28.7)">I</text>
<text x="401.1" y="27.8" transform="rotate(-74 401.1 27.8)">S</text>
<text x="401.4" y="26.7" transform="rotate(-69 401.4 26.7)">T</text>
<text x="401.9" y="25.7" transform="rotate(-63 401.9 25.7)">E</text>
<text x="402.4" y="24.6" transform="rotate(-53 402.4 24.6)">R</text>
<text x="419.7" y="24.7" transform="rotate(60 419.7 24.7)">N</text>
<text x="420.2" y="25.7" transform="rotate(65 420.2 25.7)">G</text>
<text x="420.7" y="27" transform="rotate(76 420.7 27)">I</text>
<text x="421" y="27.9" transform="rotate(81 421 27.9)">N</text>
<text x="421.1" y="29" transform="rotate(87 421.1 29)">E</text>
<text x="400.8" y="30" transform="rotate(-85 400.8 30)">G</text>
<text x="400.9" y="31.2" transform="rotate(-96 400.9 31.2)">E</text>
<text x="401.1" y="32.3" transform="rotate(-101 401.1 32.3)">R</text>
<text x="421.1" y="31.3" transform="rotate(98 421.1 31.3)">R</text>
<text x="421.2" y="30.2" transform="rotate(92 421.2 30.2)">E</text>
<text x="402.6" y="37.4" transform="rotate(46 402.6 37.4)">S</text>
<text x="403.2" y="38.1" transform="rotate(41 403.2 38.1)">T</text>
<text x="404" y="38.8" transform="rotate(37 404 38.8)">A</text>
<text x="404.7" y="39.3" transform="rotate(32 404.7 39.3)">T</text>
<text x="405.5" y="39.8" transform="rotate(27 405.5 39.8)">E</text>
<text x="407.3" y="40.6" transform="rotate(18 407.3 40.6)">O</text>
<text x="408.3" y="40.9" transform="rotate(13 408.3 40.9)">F</text>
<text x="410.2" y="41.2" transform="rotate(4 410.2 41.2)">C</text>
<text x="411.1" y="41.3" transform="rotate(-1 411.1 41.3)">A</text>
<text x="412.1" y="41.2" transform="rotate(-6 412.1 41.2)">L</text>
<text x="413.2" y="41" transform="rotate(-10 413.2 41)">I</text>
<text x="414" y="40.9" transform="rotate(-15 414 40.9)">F</text>
<text x="414.8" y="40.6" transform="rotate(-24 414.8 40.6)">O</text>
<text x="415.7" y="40.2" transform="rotate(-29 415.7 40.2)">R</text>
<text x="416.6" y="39.8" transform="rotate(-34 416.6 39.8)">N</text>
<text x="417.5" y="39.2" transform="rotate(-38 417.5 39.2)">I</text>
<text x="418.2" y="38.7" transform="rotate(-43 418.2 38.7)">A</text>
<text x="427" y="266.5" transform="rotate(-90 427 266.5)">REVISION</text>
<text x="427" y="271.6" transform="rotate(-90 427 271.6)">LAST</text>
</g>
<g font-size=".5">
<text x="19.2" y="242.4" transform="rotate(-90 19.2 242.4)">R</text>
<text x="19.1" y="264.6" transform="rotate(-90 19.1 264.6)">R</text>
</g>
</svg>
